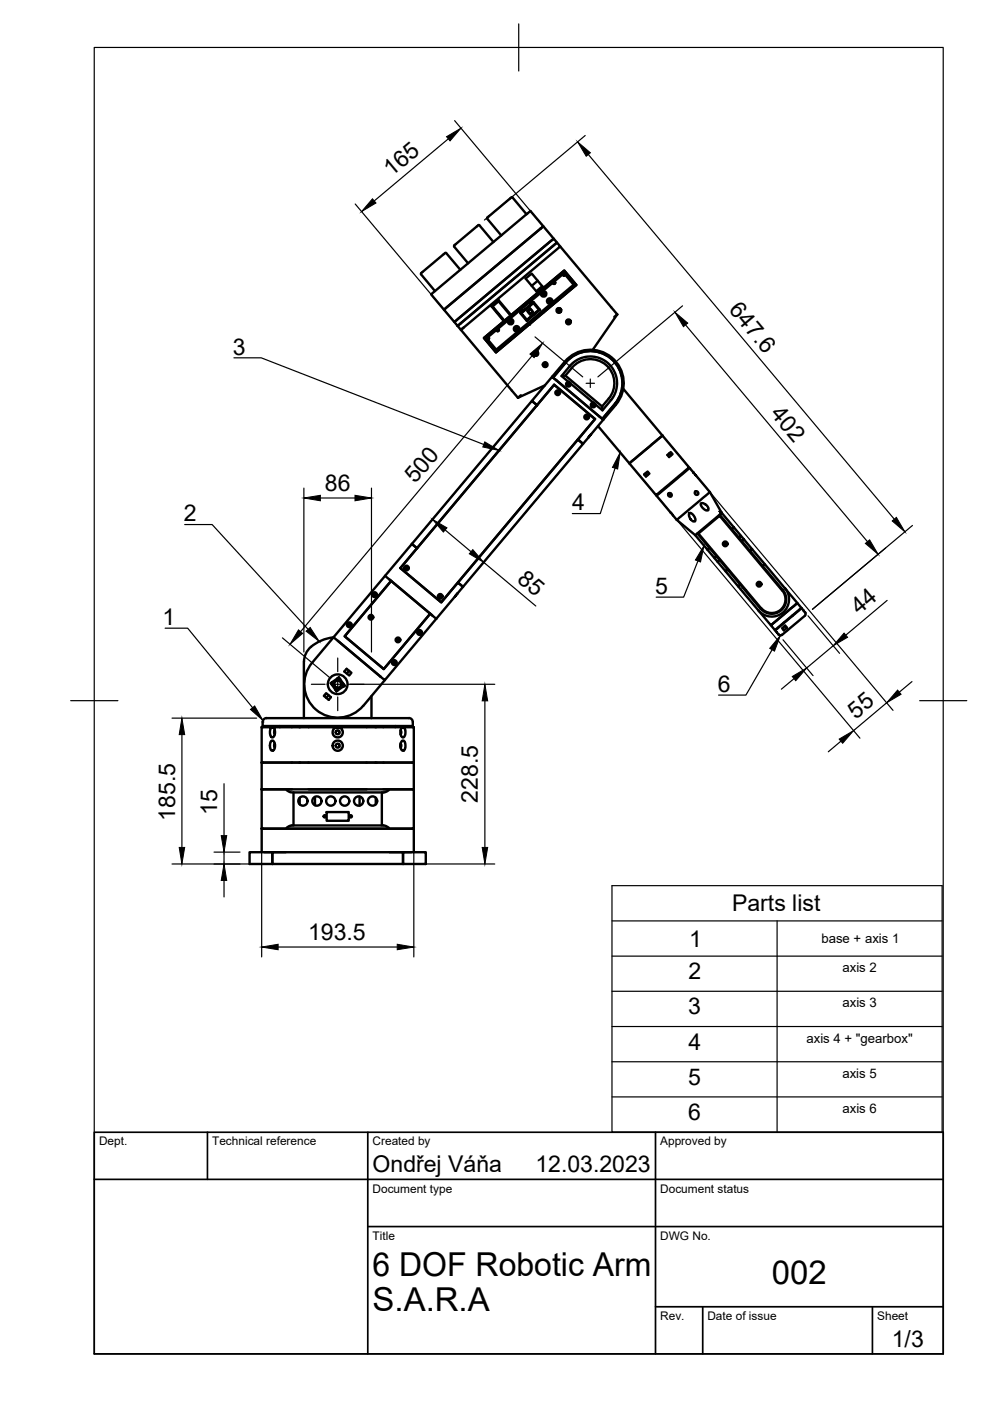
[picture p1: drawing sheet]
<svg xmlns="http://www.w3.org/2000/svg" width="210mm" height="297mm" viewBox="0 0 210 297" stroke-linecap="round" stroke-linejoin="round" font-family="sans-serif">
<!-- layer: Visible -->
<g fill="none" stroke="#000" stroke-width=".51">
<path d="M89.3 57.9v.2l2.9 3.6M96.3 52.3l3 3.5M97.6 57.2l-3.1-3.6-5.2 4.3M103.3 46.4l3 3.5M104.6 51.3l-3.1-3.6-5.2 4.3v.3M108.4 41.9l-5.1 4.2v.2M108.5 41.8l.2 .1 2.9 3.5M114 59.5l-1.3 1.1-1.3-1.5 1.3-1.1 2.5 2.9-1.3 1.1-1.2-1.4M116.6 59.9h.1M117.2 60l-4.6 3.8M117.5 59.7l.2 .3-.1 .1-.1 .1-.3-.3M117.5 59.7l-.3 .2"/>
<path d="M117.7 59.9v.2M118.8 52.3l12.1 14.4M119.3 58.2l-1.8 1.5M119.5 58.4h.2M119.6 57.9v-.4l2.5 2.9h-.5l-1.8-2.2M119.6 57.5l-16.9 14.2h.4M91.4 62.4l21.1-17.7 2.7 3.3-21 17.6zM94.1 65.7l21.1-17.7 2.2 2.6-21 17.6zM96.3 68.3l21.1-17.7 .7 .8-21.1 17.7zM97 69.1l21.1-17.7 .7 .9-21.1 17.6zM98.4 69.4l-.7 .5 12.1 14.4M102.6 71.7l17-14.3 2.6 3-17 14.3z"/>
<path d="M103.5 71.4l.2 .3-.3 .3M103.5 71.4a.26 .26 0 0 0-.3 .3 .26 .26 0 0 0 .2 .3M103.7 71.7l-.1 .2M105.2 74.1v.5M105.3 70l-1.8 1.5M105.4 70.2h.2M105.6 69.7l.2 .3-.1 .2h-.2l-.2-.2M105.6 69.7l-.3 .3M105.6 69.1v.1M105.7 63.9l2.5 3 .2-.1M105.7 63.7l-1.5 1.2 2.6 3.2 .2-.1-2.6-3-.2-.1M105.7 63.7v.2l-1.3 1.1"/>
<path d="M105.7 63.7l2.7 3.1M108 67.7a.58 .58 0 0 1 .8 .4 .58 .58 0 0 1-.7 .7 .58 .58 0 0 1-.3-1M108.2 72.2h.1M108.2 66.9l-1.2 1.1M108.4 66.8l11.2-9.5 2.6 3.1-17 14.3-2.6-3 4.2-3.6M110.2 65.8l-4.6 3.9M110.3 66.4l2.8-2.4v.3l-2.6 2.1M110.5 65.6l.2 .3-.1 .1-.2 .1-.2-.3M110.5 65.6l-.3 .2M110.7 65.8l-.1 .2M111.7 67.8l2.6-2.1h.2l-2.8 2.3zM111.7 67.8l-1.2-1.4h-.2l1.4 1.6"/>
<path d="M111.8 65.9l.6-.5 .6 .8-.6 .5zM112.3 64.1l-1.8 1.5M112.5 64.3h.1M112.6 63.3h.1M113.1 64.3l1.2 1.4M113.1 64l1.4 1.7M115 60.7l-1.3 1.1M115 61.8a.58 .58 0 0 1 .8 .4 .58 .58 0 0 1-.7 .7 .58 .58 0 0 1-.3-.9M115.2 66.3h.1M119.1 79.7l.8-.1a6.9 6.9 0 0 1 4.4-3.4 5.1 5.1 0 0 1 5.3 2.5 5.1 5.1 0 0 1-.5 5.8M119.2 62.9h.1M119.9 79.6l7.8 6.6"/>
<path d="M120 76.9l-2.7 3.2-.2-.2 2.6-3.2a7.1 7.1 0 0 1 10-.9 7.1 7.1 0 0 1 .9 10M120 76.9l-2.7 3.2 .2 .1 10.2 8.6 2.7-3.2M120 76.9a6.8 6.8 0 0 1 9.5-.9 6.8 6.8 0 0 1 .9 9.6M121.6 60.4l-16.4 13.7-1.8-2.1M122.1 60.4l-16.9 14.2-2.5-2.9M130.9 66.7l-.7 .5M130.9 66.7l-5.2 7.5M110.4 83.8l-.6 .5M113.7 85.8l-.9-.8-25.5 30.3M113.7 85.8l-.9-.8 4.3-5.1 10.8 9.1-2.6 3M113.7 85.8l.2 .1 3.6-4.3 8.7 7.2-3.7 4.4 1.1 .9 1.2-1.4M113.7 85.8l.2 .1"/>
<path d="M113.9 85.9h.1M113.9 85.9l-25.5 30.3M115.5 81.7l-5.7 2.6M117.5 81.6l8.7 7.2-32.6 38.9-8.7-7.3zM120.6 81l-1.5-1.3 2-2.5 1.3-.9 1.7-.6 1.5-.1 1.6 .4 1.5 .8 1.2 1.4 .7 1.4 .2 1.4-.2 1.8-.6 1.5-2.3 2.7-1.5-1.3M120.6 81a.5 .5 0 0 0-.6 .5 .5 .5 0 0 0 .6 .5 .5 .5 0 0 0 .4-.7M120.6 81l.4 .3M121 81.3l4.8 4.1M122.5 93.2l1.1 .9-25.4 30.3-1.1-.9zM125.2 92.2l.1-.2-.5 .7zM126.8 90.3l6.6 7.9 7.1-5.8M129.1 84.5l-1.4 1.7v.8"/>
<path d="M130.4 85.6l-2.7 3.2 .2 .2 2.7-3.2M132.1 82.4l8.4 10M133.4 98.2l7.1-5.8 5.6 6.7-7 5.9zM141.5 96.5l.7-.7 .4 .5-.7 .6zM141.9 96.1l.4 .4M87.3 115.3l1.1 .9M87.3 115.3l-16.6 19.8M88.4 116.2l-3.5 4.2 8.7 7.3 3.5-4.2 1.1 .9-1.2 1.4M136.6 100.6l.7-.6 .4 .4-.8 .6zM136.9 100.3l.4 .5M143.5 110.2l3.9 3.3M146.1 108.8h.4l.5 .4 .4 .7v.6h-.5l-.5-.5-.3-.6z"/>
<path d="M147.4 113.5l2.6 3 .4-.4-.4 .4 1.5 1.8 .4-.4-.4 .4 .6 .8 .5-.4-.5 .4 1.7 2 .5-.3-.5 .3 2.7 3.2 .5-.4-.5 .4 4.3 5.1M147.8 113.1l-.4 .4M148.6 106.7h.6l.6 .4 .4 .5v.5l-.6 .1-.5-.4-.5-.6zM150.5 104.3l-4.3-5.1-.7 .6-6.3 5.3 4.3 5.1M150.5 104.3l-7 5.9M150.5 104.3l2.5 4.5M152.6 109.1l.4-.3zM152.6 108.4l.4 .4zM153 108.8l2.6 3M153.5 115.4l.1 .1M153.9 115.1l.1 .1M155.6 111.8l-.4 .4"/>
<path d="M155.6 111.8l1.5 1.8-.4 .4 .4-.4 .6 .8M157.7 114.4l1.7 2-.4 .4 .4-.4 2.7 3.2-.4 .4 .4-.4 4.3 5.1M157.7 114.4l-.4 .4M65.9 137.1a4.2 4.2 0 0 0-1.4 3.2M70.7 135.1l-2.2 .5-1.3 .7-1.3 .9M70.7 135.1l10 8.4M70.7 135.1l-4.5 5.4a7.1 7.1 0 0 0 .8 10 7.1 7.1 0 0 0 10-.9l4.6-5.4M71.6 135.9l9.1 7.6M78.7 130.6l-.3 .4M81.6 122.1l1.3 1.1-9.8 11.7 8.3 7 9.8-11.8 .4 .4M82.5 122.8l9.1 7.6M82.9 123.2l8.3 6.9-9.8 11.7-8.3-6.9z"/>
<path d="M83.6 140l.4 .2 .1 .5-.3 .3-.4-.1a.51 .51 0 0 1-.3-.5 .51 .51 0 0 1 .5-.4M84.6 135.5l-.3 .4M89 133.6l.4 .2v.6l-.5 .2-.4-.4M89 133.6l-.4 .2-.1 .4M91.6 130.5l.9 .7M92.5 131.2l-10.9 13-.9-.7M96.5 126.5l-4 4.7M96.8 126.1l.2-.3-.5 .7zM161.4 128.9a2.91 2.91 0 0 0 4.1 .4 2.91 2.91 0 0 0 .4-4.1l-13.3-15.8-4.5 3.7 13.3 15.9M163.4 132.6l5.7-4.7 .8 1-5.6 4.7zM165.8 133.2l.7-.6 .4 .5-.7 .6zM166 125.1l-13.4-16-4.8 4 13.4 16"/>
<path d="M166 125.1a3.1 3.1 0 0 1-.4 4.3 3.1 3.1 0 0 1-4.3-.4M166.2 132v.1M166.3 132.7l.4 .5M166.4 124.7l2.7 3.2-.7 .5-5 4.2-2.6-3.2M166.4 124.7a3.7 3.7 0 0 1-.4 5.2 3.7 3.7 0 0 1-5.2-.5M168.1 130.4v.1M170.7 129.8l-.7-.8-4 3.3-1.6 1.4 .7 .9M170.7 129.8a1.12 1.12 0 0 1-.8 1.3l-3.1 2.7a2.08 2.08 0 0 1-1.5 .9l-.2-.2M55.5 154.2h2.2l-.3 .2-.2 .7 .1 .9 .4 .3 .4-.2 .2-.6-.1-.9-.5-.4h13.9l-.7 .2-.4 .7 .2 .8 .8 .4 .8-.2 .4-.8-.3-.7-.3-.3-.5-.1h13.8l-.3 .2-.2 .8 .1 .8 .4 .3 .3-.1 .3-.7-.1-1-.5-.3h2.3v7.5h-32.2zM55.9 152.5l.6-.2h29.1a1.84 1.84 0 0 1 1.9 .4v1.2h-31.8a1.71 1.71 0 0 1 .2-1.4zM57.5 157.1h.5l.3 .8v.7l-.5 .6-.4-.2-.2-.7 .1-.6zM58.3 157.7l-.2 .3 .2 .5"/>
<path d="M58.3 154.9l-.2 .2 .2 .6M59.4 153.9v.3M64.4 140.3v12M69.2 147l1 .8-.5 .6-1-.9zM69.7 147.4l-.5 .6M70.1 144.8l1.8-1.2 1.2 1.8-1.8 1.2zM70.4 145.2h.1M70.4 145.1v.1M70.4 144.6h.1M70.5 144.6l-.1 .3h-.3M70.8 145.1a.84 .84 0 0 0 .8 .7M71.1 146.1v.1"/>
<path d="M71.6 143.8h.1M71.6 146.3v.1M71.6 146.3h-.2l-.1 .3M71.8 143.6l-.1 .2M71.9 143.6l-.1 .3h-.3M72.1 144h.1M72.1 143.9v.1M72.7 145.5v.1M72.8 145.3h.3M72.8 145.3l-.1 .2M72.8 144.9v.1M73 145.4l-.2 .1"/>
<path d="M73.5 141.8l1 .8-.5 .6-1-.8zM74 142.2l-.5 .6M78.8 147.6v4.7M83.8 153.9v.3M84.9 157.7l.2 .3-.2 .5M84.9 154.9l.2 .3-.2 .5M85.2 157.1h.5l.3 .7-.1 .8-.4 .6-.4-.3-.2-.5v-.8zM55.5 167.4h6.4M55.5 175.7h.2zM55.5 167.4h32.2M55.5 167.4v-5.7h32.2v5.7M55.5 167.4v13.3"/>
<path d="M55.7 175.7h32v5M60.8 175.5l1-.5h19.6l1 .5M60.8 167.5l1 .5h19.6l1-.5M62.2 168v7M63.5 169.1v1.4M65.4 167.4h12.4M66.8 169v1.7M69.3 172.2h4.6v1.8h-4.6zM76.2 168.9v1.9M79.7 169.1v1.4M81 168v7M81.3 167.4h6.4"/>
<path d="M87.7 167.4v8.3h-32M52.9 180.7h4.8v2.5h-4.8zM56 180.7h4.6M57.7 180.7h27.7v2.5h-27.7zM82.6 180.7h4.6M85.4 180.7h4.9v2.5h-4.9z"/>
<circle cx="117.5" cy="59.9" r=".24"/>
<circle cx="119.6" cy="58.2" r=".26"/>
<circle cx="119.6" cy="58.2" r=".24"/>
<circle cx="103.4" cy="71.7" r=".24"/>
<circle cx="105.5" cy="70" r=".24"/>
<circle cx="108.3" cy="68.2" r=".24"/>
<circle cx="109.5" cy="69.7" r=".58"/>
<circle cx="109.5" cy="69.7" r=".24"/>
<circle cx="110.4" cy="65.8" r=".24"/>
<circle cx="112.4" cy="66" r=".41"/>
<circle cx="112.6" cy="64" r=".26"/>
<circle cx="112.6" cy="64" r=".24"/>
<circle cx="113.6" cy="75" r=".5"/>
<circle cx="113.6" cy="74.9" r=".24"/>
<circle cx="115.3" cy="62.3" r=".24"/>
<circle cx="115.6" cy="77.3" r=".5"/>
<circle cx="115.6" cy="77.3" r=".24"/>
<circle cx="116.6" cy="63.8" r=".58"/>
<circle cx="116.6" cy="63.8" r=".24"/>
<circle cx="118.5" cy="65.8" r=".5"/>
<circle cx="118.5" cy="65.8" r=".24"/>
<circle cx="120.5" cy="68.2" r=".24"/>
<circle cx="120.5" cy="68.2" r=".5"/>
<circle cx="118.2" cy="83.3" r=".5"/>
<circle cx="118.2" cy="83.3" r=".24"/>
<circle cx="120.5" cy="81.5" r=".24"/>
<circle cx="124.4" cy="88.4" r=".5"/>
<circle cx="124.4" cy="88.4" r=".24"/>
<circle cx="125.8" cy="85.9" r=".5"/>
<circle cx="125.8" cy="85.9" r=".24"/>
<circle cx="142" cy="104.9" r=".38"/>
<circle cx="147.7" cy="104.5" r=".39"/>
<circle cx="153.8" cy="115.3" r=".5"/>
<circle cx="153.8" cy="115.3" r=".24"/>
<circle cx="74" cy="132.5" r=".5"/>
<circle cx="74.1" cy="132.4" r=".24"/>
<circle cx="78.6" cy="130.9" r=".5"/>
<circle cx="78.6" cy="130.9" r=".24"/>
<circle cx="79.4" cy="126.1" r=".5"/>
<circle cx="79.4" cy="126.1" r=".24"/>
<circle cx="84.4" cy="135.7" r=".5"/>
<circle cx="84.4" cy="135.7" r=".24"/>
<circle cx="86.2" cy="120.4" r=".5"/>
<circle cx="86.2" cy="120.4" r=".24"/>
<circle cx="89" cy="134.1" r=".24"/>
<circle cx="93.3" cy="126.4" r=".5"/>
<circle cx="93.3" cy="126.4" r=".24"/>
<circle cx="160.9" cy="123.9" r=".5"/>
<circle cx="160.9" cy="123.9" r=".24"/>
<circle cx="71.6" cy="158.1" r=".41"/>
<circle cx="71.6" cy="145.1" r=".75"/>
<circle cx="71.6" cy="145.1" r="2.09"/>
<circle cx="71.6" cy="155.3" r=".42"/>
<circle cx="71.6" cy="158.1" r="1.07"/>
<circle cx="83.6" cy="140.5" r=".24"/>
<circle cx="64.2" cy="169.8" r=".98"/>
<circle cx="67.2" cy="169.8" r=".98"/>
<circle cx="68.9" cy="173.1" r=".24"/>
<circle cx="70.1" cy="169.8" r=".98"/>
<circle cx="73.1" cy="169.8" r=".98"/>
<circle cx="74.4" cy="173.1" r=".24"/>
<circle cx="76" cy="169.8" r=".98"/>
<circle cx="79" cy="169.8" r=".98"/>
</g>
<g fill="#000">
<circle cx="109.6" cy="65.8" r=".25"/>
<circle cx="112.2" cy="68.8" r=".25"/>
<circle cx="122.5" cy="93.2" r=".25"/>
<circle cx="55.5" cy="154.2" r=".25"/>
<circle cx="72.8" cy="145.5" r=".25"/>
<circle cx="55.5" cy="161.7" r=".25"/>
<circle cx="55.5" cy="167.4" r=".25"/>
<circle cx="55.5" cy="175.7" r=".25"/>
</g>
<!-- layer: TITLEBLOCK -->
<path d="M20 240.1h180v46.9h-180zM20 250h180M44 240.1v9.9M78 240.1v46.9M139 240.1v46.9M78 260.1h122M139 277.1h61M149 277.1v9.9M185 277.1v9.9" fill="none" stroke="#000" stroke-width=".36"/>
<!-- layer: FD_Dimensions -->
<g fill="none" stroke="#000" stroke-width=".25">
<path d="M95.1 29.4l-15.7 13.2M96.4 25.6l21 25.1M124.1 28.7l-21.4 18M124.7 32.8l64.9 77.3M75.3 43.3l21.1 25M112.8 75.4l-49.1 58.5M113.4 71.4l10.1 8.5M144.7 64.8l-17.9 15.1M145.4 68.9l38.5 45.9M111.4 86.6l-21 25.1M122.3 95.7l-21.1 25.1M134.8 99.9l47.5 56.6"/>
<path d="M141.8 94l47.5 56.6M64.4 103.5v34.7M67.9 105.6h7.4M78.8 103.5v34.7M94.4 112.4l5.5 4.6M102.6 119.2l11 9.3M193.5 111.4l-21.2 17.8M59.9 135.2l10.1 8.5M166 135.6l6.4 7.6M171.3 130.6l6.7 7.9M176.7 136.9l-5.7 4.7M188.1 127.3l-8.8 7.4"/>
<path d="M36.5 152.3h17.9M38.6 155.8v23.9M73.7 145.1h31.2M102.8 148.6v31.1M168.4 143.9l-2.7 2.2M178.3 157.1l-2.7 2.3M188 149l-7 5.9M193.4 144.5l-2.7 2.3M47.5 166.2v11M55.5 169.4v33.5M87.7 169.4v33.5M36.5 183.2h22"/>
<path d="M45.4 180.7h5.5M47.5 180.7v2.5M47.5 186.7v3.5M75.1 183.2h29.8M59 200.8h25.2"/>
</g>
<g fill="#000" stroke="#000" stroke-width=".21">
<path d="M94.7 29l3-1.8-2.3 2.7zM122.5 30.1l2.7 2.3-.9 .7zM79 42.1l.7 .9-3 1.9zM112.4 75.1l2.6-2.3-1.8 3zM143.1 66.2l2.7 2.3-.9 .8zM64.4 105.6l3.5-.6v1.2zM75.3 105l3.5 .6-3.5 .6zM91.7 110.1l3.1 1.8-.8 .9zM100.2 116.5l2.4 2.7-3.1-1.8zM183.5 115.2l.9-.7 1.8 3zM189.2 110.5l.9-.8 1.8 3.1zM63.3 133.5l.9 .8-2.7 2.3z"/>
<path d="M179 134.2l.7 .9-3 1.8zM38.6 152.3l.6 3.5h-1.2zM102.8 145.1l.6 3.5h-1.2zM168 143.4l3-1.8-2.3 2.7zM177.9 156.7l3.1-1.8-2.3 2.7zM190.3 146.3l.8 .9-3.1 1.8zM38 179.7h1.2l-.6 3.5zM46.9 177.2h1.2l-.6 3.5zM102.2 179.7h1.2l-.6 3.5zM47.5 183.2l.6 3.5h-1.2zM55.5 200.8l3.5-.6v1.2zM84.2 200.2l3.5 .6-3.5 .6z"/>
</g>
<!-- layer: Smart Centers -->
<path d="M124.3 81.3h1.7M125.2 80.4v1.8M71.6 139.5v2.9M66 145.1h2.9M70.7 145.1h1.8M71.6 144.2v1.8M71.6 147.8v2.9M74.3 145.1h2.9" fill="none" stroke="#000" stroke-width=".25"/>
<!-- layer: BORDER -->
<path d="M20 10.1h180v276.9h-180zM110 5.1v10M15 148.6h10M195 148.6h10" fill="none" stroke="#000" stroke-width=".25"/>
<!-- layer: Leaders -->
<path d="M102.8 93.7l3 1.8-3.4-.7zM131.5 95.9l-.5 3.5-1.1-.3zM149.3 115.7l-.8 3.5-1.1-.5zM64.9 133.8l.9-.8 1.9 3zM165.5 134.7l-1.3 3.4-1-.6zM53.1 150.4l.9-.7 1.8 3z" fill="#000" stroke="#000" stroke-width=".21"/>
<path d="M49.6 75.9h5.8l47.2 18.3M130.4 99.3l-3.1 9.6h-6M39.2 111.2h5.8l20.3 22.2M148 118.9l-3.1 7.7h-5.8M35 133.2h4.8l13.8 16.8M163.7 137.8l-5.5 9.6h-5.8" fill="none" stroke="#000" stroke-width=".25"/>
<!-- layer: Custom Tables -->
<path d="M129.8 187.8h69.9v52.2h-69.9zM129.8 195.2h69.9M164.8 195.2v44.8M129.8 202.7h69.9M129.8 210.2h69.9M129.8 217.6h69.9M129.8 225.1h69.9M129.8 232.6h69.9" fill="none" stroke="#000" stroke-width=".25"/>
<g font-size="7">
<text x="79" y="270.6">6 DOF Robotic Arm</text>
<text x="163.7" y="272.3">002</text>
<text x="79" y="278.1">S.A.R.A</text>
</g>
<g font-size="4.9">
<text x="83" y="37.6" transform="rotate(-40 83 37.6)">165</text>
<text x="154.4" y="65.8" transform="rotate(50 154.4 65.8)">647.6</text>
<text x="49.4" y="75.2">3</text>
<text x="163.2" y="87.9" transform="rotate(50 163.2 87.9)">402</text>
<text x="68.9" y="104.1">86</text>
<text x="88" y="102.7" transform="rotate(-50 88 102.7)">500</text>
<text x="39" y="110.5">2</text>
<text x="121.3" y="108.2">4</text>
<text x="109.5" y="123.1" transform="rotate(40 109.5 123.1)">85</text>
<text x="138.9" y="125.9">5</text>
<text x="182.1" y="130.5" transform="rotate(-40 182.1 130.5)">44</text>
<text x="34.5" y="132.5">1</text>
<text x="152.2" y="146.7">6</text>
<text x="181.5" y="152.6" transform="rotate(-40 181.5 152.6)">55</text>
<text x="37.1" y="174" transform="rotate(-90 37.1 174)">185.5</text>
<text x="46" y="172.8" transform="rotate(-90 46 172.8)">15</text>
<text x="101.3" y="170.2" transform="rotate(-90 101.3 170.2)">228.5</text>
<text x="155.2" y="193.2">Parts list</text>
<text x="65.3" y="199.3">193.5</text>
<text x="146.1" y="200.7">1</text>
<text x="146" y="207.6">2</text>
<text x="145.9" y="215.1">3</text>
<text x="146" y="222.5">4</text>
<text x="145.9" y="230">5</text>
<text x="145.9" y="237.5">6</text>
<text x="79" y="248.5">Ondřej Váňa</text>
<text x="113.5" y="248.5">12.03.2023</text>
<text x="189.1" y="285.7">1/3</text>
</g>
<g font-size="2.8">
<text x="174.2" y="200">base + axis 1</text>
<text x="178.6" y="206.1">axis 2</text>
<text x="178.6" y="213.6">axis 3</text>
<text x="171" y="221.1">axis 4 + &quot;gearbox&quot;</text>
<text x="178.6" y="228.5">axis 5</text>
<text x="178.6" y="236">axis 6</text>
</g>
<g font-size="2.5">
<text x="21" y="242.9">Dept.</text>
<text x="45" y="242.9">Technical reference</text>
<text x="79" y="242.9">Created by</text>
<text x="140" y="242.9">Approved by</text>
<text x="79" y="252.8">Document type</text>
<text x="140" y="252.8">Document status</text>
<text x="79" y="262.9">Title</text>
<text x="140" y="262.9">DWG No.</text>
<text x="140" y="279.9">Rev.</text>
<text x="150" y="279.9">Date of issue</text>
<text x="186" y="279.9">Sheet</text>
</g>
</svg>
